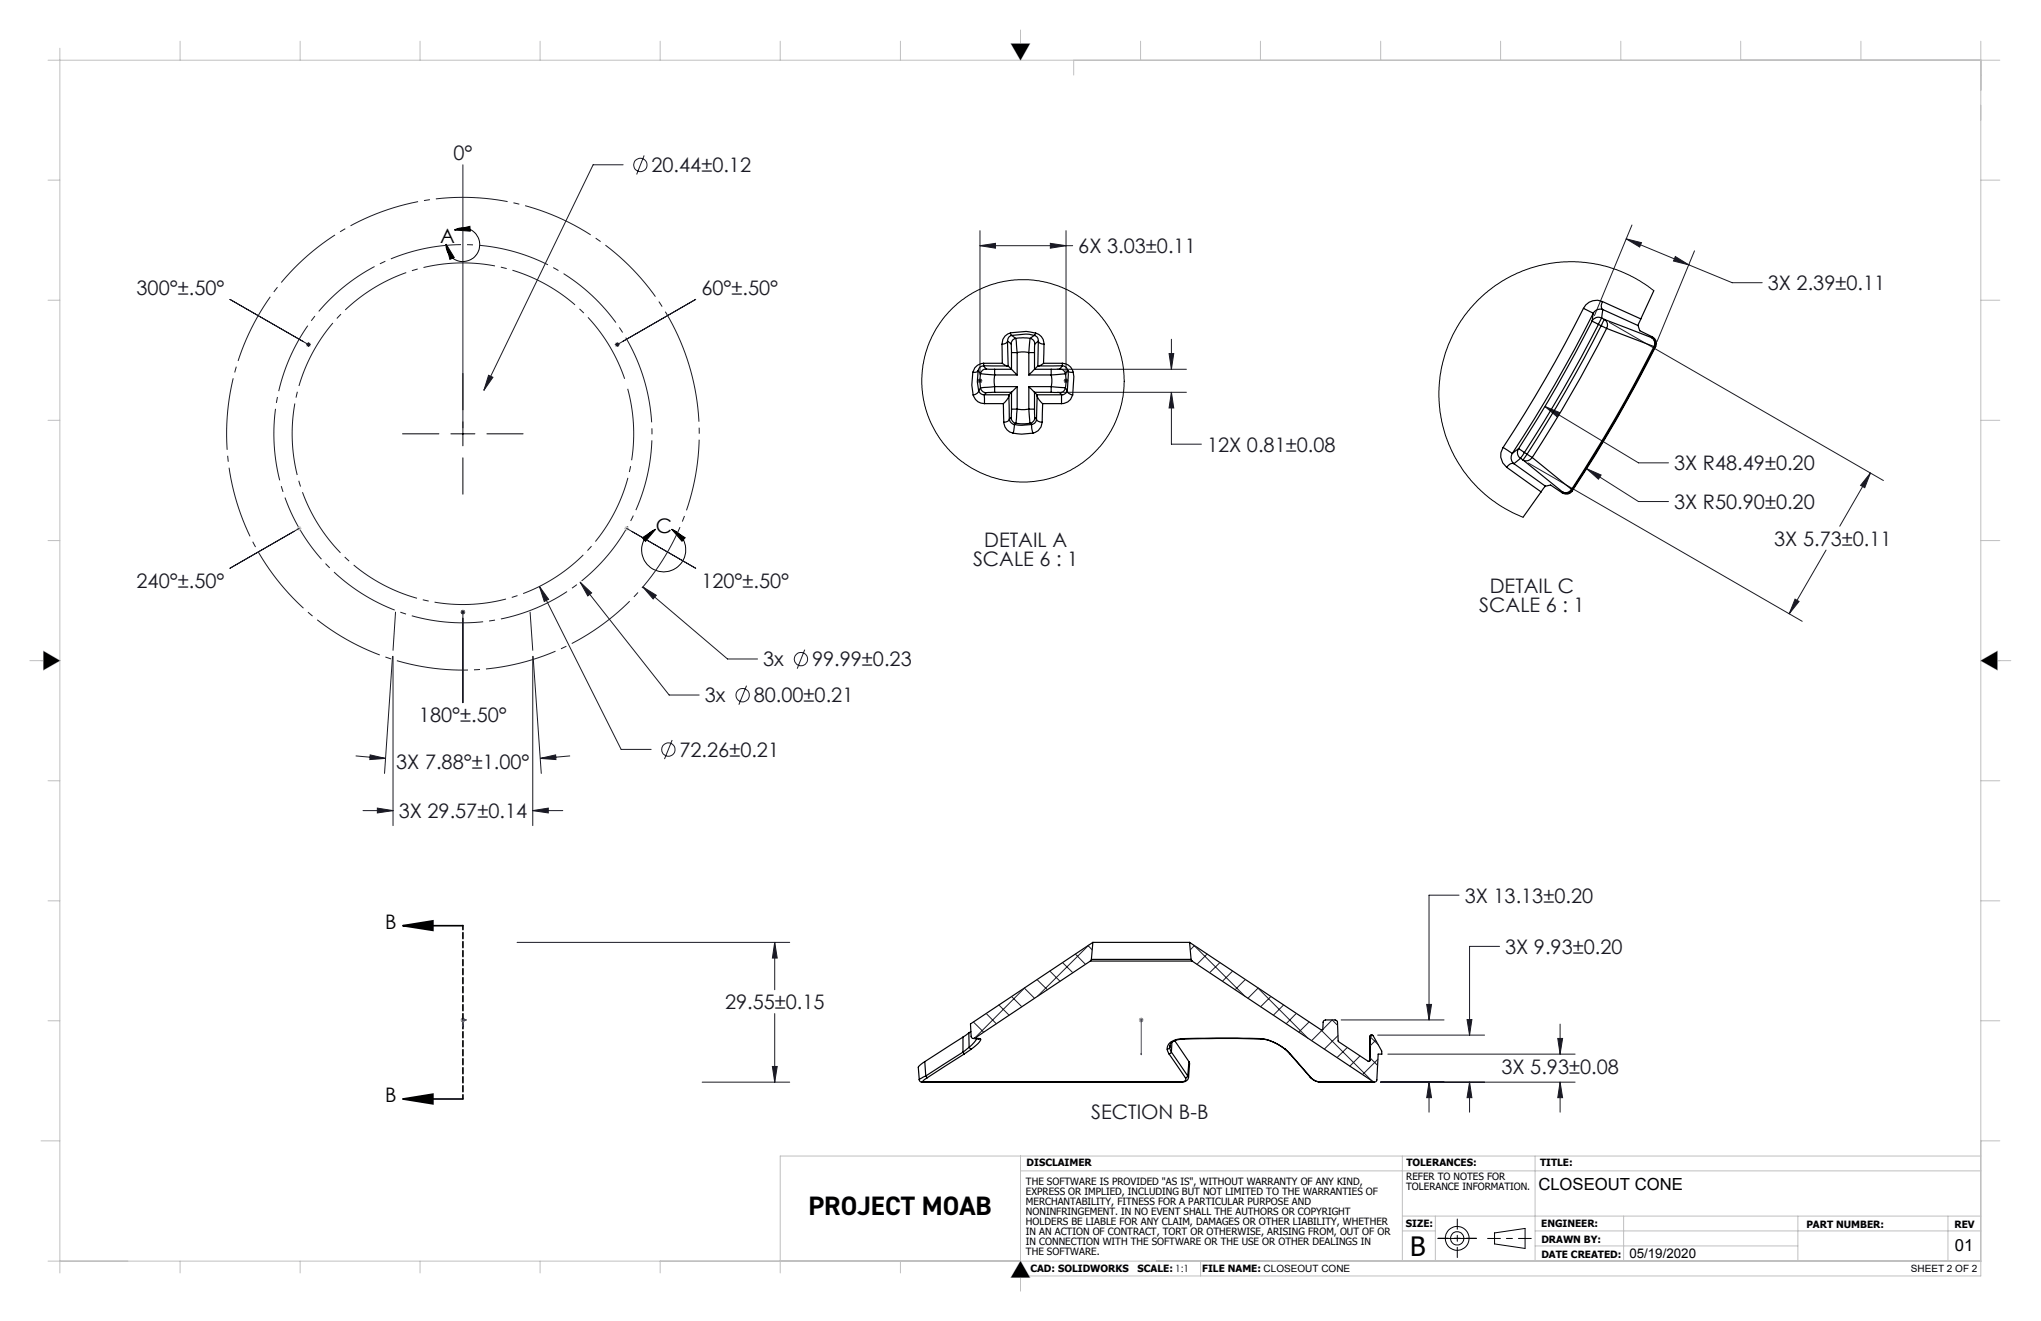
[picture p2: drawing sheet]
<svg xmlns="http://www.w3.org/2000/svg" width="432mm" height="279mm" viewBox="0 0 432 279" stroke-linecap="round" stroke-linejoin="round" font-family="sans-serif">
<g fill="none" stroke="#000" stroke-width=".21">
<path d="M94.4 51.6l1.7 2.9-.9 .4zM96.2 48.6a3.6 3.6 0 0 1 5.1 2 3.6 3.6 0 0 1-2.8 4.7 3.6 3.6 0 0 1-4.1-3.7M96.2 48.6l3.2-.7 .1 1zM97.9 79v7.7M85.2 91.8h7.7M95.4 91.8h5.1M97.9 89.2v5.1M97.9 96.8v7.7M103 91.8h7.7M135.9 113.7l2.8-1.8-2.1 2.6zM138.7 111.9a4.7 4.7 0 0 0-2 7.2 4.7 4.7 0 0 0 7.4 0 4.7 4.7 0 0 0-2-7.2M142.1 111.9l2.9 1.8-.7 .8z"/>
<path d="M304.2 261.9h8.1M316.2 260.8l6.5-1v4.3l-6.5-1z"/>
<circle cx="308.3" cy="261.9" r="2.52"/>
<circle cx="308.3" cy="261.9" r="1.41"/>
</g>
<path d="M308.3 266v-8.2M312.4 261.9h-8.2" fill="none" stroke="#000" stroke-width=".21" stroke-dasharray="15.2 1.3 1.3 1.3" stroke-dashoffset="13.1"/>
<path d="M314.7 261.9h9.3" fill="none" stroke="#000" stroke-width=".21" stroke-dasharray="15.2 1.3 1.3 1.3" stroke-dashoffset="12.5"/>
<g fill="none" stroke="#c0c0c0" stroke-width=".21">
<path d="M10.2 12.7h412.9M12.7 10.2v259M38.1 8.7v4M63.5 8.7v4M88.9 8.7v4M114.3 8.7v4M139.7 8.7v4M165.1 8.7v4M190.5 8.7v4M213.9 9.2h4l-2 3.5zM215.9 6.3v6.4M227.2 12.7v3.2"/>
<path d="M241.3 8.7v4M266.7 8.7v4M292.1 8.7v4M317.5 8.7v4M342.9 8.7v4M368.3 8.7v4M393.7 8.7v4M419.1 8.7v261.2h-203.2M10.2 38.1h2.5M419.1 38.1h4M10.2 63.5h2.5M419.1 63.5h4"/>
<path d="M10.2 88.9h2.5M419.1 88.9h4M10.2 114.3h2.5M62.8 111.8h1M62.9 111.4l.7 .7M63.3 111.3v1M63.6 111.4l-.7 .7M132 111.8h1.1M132.2 111.4l.7 .7M132.6 111.3v1M132.9 111.4l-.7 .7M419.1 114.3h4"/>
<path d="M6.3 139.7h6.4M9.2 137.7l3.5 2-3.5 2zM419.1 139.7h6.3M419.1 139.7l3.5-2v4zM10.2 165.1h2.5M419.1 165.1h4M10.2 190.5h2.5M419.1 190.5h4M10.2 215.9h2.5M419.1 215.9h4M8.7 241.3h4M215.9 247.7h203.2"/>
<path d="M215.9 244.5v28.6M296.7 244.5v22.2M296.7 257.2h122.4M303.7 257.2v9.5M324.8 244.5v22.2M343.5 257.2v9.5M380.4 257.2v9.5M412.1 257.2v9.5M419.1 244.5h-254v24.7M419.1 241.3h4M10.2 266.7h408.9M38.1 266.7v2.5"/>
<path d="M63.5 266.7v2.5M88.9 266.7v2.5M114.3 266.7v2.5M139.7 266.7v2.5M190.5 266.7v2.5M215.9 266.7l2 3.5h-4zM254 266.7v3.2M296.7 260.4h7M324.8 263.5h55.6M324.8 260.4h94.3"/>
</g>
<path d="M215.9 9.2v3.5l2-3.5zM213.9 9.2l2 3.5v-3.5zM9.2 137.7v2h3.5zM9.2 139.7v2l3.5-2zM419.1 139.7h3.5v-2zM419.1 139.7l3.5 2v-2zM215.9 266.7v3.5h2zM215.9 266.7l-2 3.5h2z" fill-rule="evenodd" fill="#000"/>
<g fill="none" stroke="#191924" stroke-width=".21">
<path d="M97.9 34.9v55.6M131.8 34.9h-6.3l-23.1 47.6M136.3 32.9l-1.6 4M207.3 48.8v30.5M207.3 52h19.6M207.3 52l3.3-.5v1zM222.2 51.5l3.3 .5-3.3 .5zM225.5 48.8v30.5M344 50.5l3.3 .8-.4 .9zM344 50.5l22.5 9.3h6.3M345.3 47.6l-8 19.1M354.4 54.3l2.9 1.7-3.3-.8z"/>
<path d="M358.5 53.1l-7.9 19.1M64.2 72.2l-15.6-8.9 16.7 9.6M64.8 72.9h1M64.9 72.5l.7 .7M65.3 72.4v1M65.6 72.5l-.7 .7M103.4 79.4l.9 .4-1.9 2.7zM130.1 72.9h1M130.2 72.5l.8 .7M130.6 72.4v1M131 72.5l-.8 .7M147.2 63.3l-16.6 9.6"/>
<path d="M223.7 78.1h27.3M247.3 74.8h1l-.5 3.3zM247.8 71.8v6.3M340.5 68.2l58 33.4M206.8 80.5h1M207 80.2l.7 .7M207.3 80v1M207.7 80.2l-.7 .7M223.7 83h27.3M225 80.5h1M225.2 80.2l.7 .7M225.5 80v1"/>
<path d="M225.9 80.2l-.7 .7M247.8 83l.5 3.3h-1zM247.8 83v10.9h6.4M323.3 97.9l58 33.5M326.8 86l3.1 1.2-.5 .9zM326.8 86l19.8 11.9h6.4M335.7 99.1l3 1.4-.5 .9zM335.7 99.1l10.9 7h6.4M63.3 111.8l-14.7 8.4M132.6 111.8l14.6 8.4M386.3 116.3l-7.8 13.5M395.7 100l-1.2 3.2-.9-.5z"/>
<path d="M395.7 100l-6.5 11.3M83 138.8l-1.6 24.8M83.1 138.8v35.8M83.7 129.5l-.6 8M97.4 129.5h1M97.6 129.1l.7 .7M97.9 129v19.6M98.3 129.1l-.7 .7M112.1 129.5l.6 8M112.7 138.8v35.8M112.8 138.8l1.7 24.8M114.1 124l2 2.8-1 .4z"/>
<path d="M114.1 124l17.3 34.5h6.4M122.7 123.1l18.9 23.9h6.3M122.7 123.1l2.5 2.3-.8 .6zM136 124.1l17.9 15.3h6.4M136 124.1l2.9 1.8-.7 .8zM170.3 137.4l-1.6 4M379.8 126.7l.8 .5-2.1 2.6zM75.2 159.9l6.4 .5M78.3 159.7l3.3 .7-3.4 .3zM120.6 159.9l-6.3 .5M142.2 156.5l-1.6 4M157.9 145l-1.6 4"/>
<path d="M76.8 171.4h6.3M79.8 170.9l3.3 .5-3.3 .5zM112.7 171.4l3.3-.5v1zM112.7 171.4h6.4M114.3 160.4l3.2-.7 .1 1zM109.4 199.3h57.7M163.9 199.3l.5 3.3h-1zM163.9 199.3v10M308.7 189.3h-6.4v26.4M163.9 214.4v14.5M283.7 215.7h21.8M291.5 218.9h22.6"/>
<path d="M301.8 212.4h1.1l-.6 3.3zM310.4 215.7h1l-.5 3.2zM317.3 200.2h-6.4v18.7M329.6 219.6h1l-.5 3.4zM330.1 216.6v6.4M148.6 228.9h18.5M163.4 225.6h1l-.5 3.3zM292.1 228.9h41.1M293.6 223h39.6M302.3 228.9l.6 3.3h-1.1zM302.3 228.9v6.3M310.9 228.9l.5 3.3h-1z"/>
<path d="M310.9 228.9v6.3M330.1 228.9l.5 3.3h-1zM330.1 228.9v6.3"/>
<circle cx="135.5" cy="34.9" r="1.4"/>
<circle cx="169.4" cy="139.4" r="1.41"/>
<circle cx="141.4" cy="158.5" r="1.4"/>
<circle cx="157.1" cy="147" r="1.42"/>
</g>
<path d="M85.2 195.8h12.7M85.2 195.8l6.4-1v2zM85.2 232.4h12.7M85.2 232.4l6.4-1v2.1z" fill="none" stroke="#000" stroke-width=".35"/>
<path d="M136.2 80a40 40 0 0 0-67-16.1 40 40 0 0 0 18.4 66.5 40 40 0 0 0 49.2-48.3l-.6-2.1" fill="none" stroke="#191924" stroke-width=".21" stroke-dasharray="15.2 1.3 1.3 1.3" stroke-dashoffset="5.8" stroke-linecap="butt"/>
<path d="M132.5 81.2a36.1 36.1 0 0 0-60.6-14.6 36.1 36.1 0 0 0 16.7 60 36.1 36.1 0 0 0 44.4-43.6l-.5-1.8" fill="none" stroke="#191924" stroke-width=".21" stroke-dasharray="15.2 1.3 1.3 1.3" stroke-dashoffset="-1.1" stroke-linecap="butt"/>
<path d="M145.8 77.1a50 50 0 0 0-83.8-20.1 50 50 0 0 0 23 83 50 50 0 0 0 61.5-60.4l-.7-2.5" fill="none" stroke="#191924" stroke-width=".21" stroke-dasharray="15.2 1.3 1.3 1.3" stroke-dashoffset="3" stroke-linecap="butt"/>
<path d="M97.8 216.9h.2l-.1 .3zM98.3 215.7h.4l-.4 .1zM98.7 215.7h-.8v1.5M241.4 215.7v7.4M241.4 215.7v.1zM241.4 215.7h.1M241.4 223.1v-.4v.4" fill="none" stroke="#00f" stroke-width=".21"/>
<path d="M97.4 215.7h1M97.6 215.4l.7 .7M97.9 215.2v1.1M98.3 215.4l-.7 .7M240.9 215.7h1M241.1 215.4l.7 .7M241.4 215.2v1.1M241.8 215.4l-.7 .7" fill="none" stroke="#808080" stroke-width=".21"/>
<path d="M97.9 195.8v36.6" fill="none" stroke="#000" stroke-width=".35" stroke-dasharray="1.3 .6" stroke-dashoffset=".4"/>
<g fill="#000">
<path d="M94.4 51.6l1.7 2.9-.9 .4zM96.2 48.6l3.2-.7 .1 1zM135.9 113.7l2.8-1.8-2.1 2.6zM142.1 111.9l2.9 1.8-.7 .8z"/>
<path d="M85.2 195.8l6.4-1v2zM85.2 232.4l6.4-1v2.1z"/>
</g>
<path d="M122.7 123.1l1.7 2.9 .8-.6zM136 124.1l2.2 2.6 .7-.8zM78.3 159.7l3.3 .7-3.4 .3zM114.3 160.4l3.2-.7 .1 1zM114.1 124l1 3.2 1-.4zM207.3 52l3.3-.5v1zM222.2 51.5l3.3 .5-3.3 .5z" fill="#191924"/>
<path d="M98.3 215.7v.1l.4-.1zM97.8 216.9l.1 .3 .1-.3zM241.4 215.7v.1zM241.4 222.7v.4z" fill="#00f"/>
<path d="M79.8 170.9l3.3 .5-3.3 .5zM112.7 171.4l3.3-.5v1zM103.4 79.4l-1 3.1 1.9-2.7zM163.9 199.3l.5 3.3h-1zM163.4 225.6h1l-.5 3.3zM247.3 74.8h1l-.5 3.3zM247.8 83l.5 3.3h-1zM301.8 212.4h1.1l-.6 3.3zM302.3 228.9l.6 3.3h-1.1zM310.9 228.9l.5 3.3h-1zM310.4 215.7h1l-.5 3.2zM330.1 228.9l.5 3.3h-1zM329.6 219.6h1l-.5 3.4zM335.7 99.1l2.5 2.3 .5-.9zM326.8 86l2.6 2.1 .5-.9zM344 50.5l3.3 .8-.4 .9zM354.4 54.3l2.9 1.7-3.3-.8zM395.7 100l-1.2 3.2-.9-.5zM379.8 126.7l.8 .5-2.1 2.6z" fill="#191924"/>
<g fill="none" stroke="#000" stroke-width=".21">
<path d="M349.9 61.5l-2.1-1.5-2.9-1.7-2.9-1.3-2.5-.7-2.2-.5-4.2-.4h-2.8l-3.3 .5-3.3 .8-2.7 1-2.3 1.2-2.4 1.5-2 1.6-2.4 2.3-2.1 2.4-1.6 2.7-1.2 2.2-1.2 2.9-.8 3-.5 3.4-.1 3.1 .2 2.8 .4 2.3 .8 3 1.4 3.4 1.4 2.5 2.1 3 1.9 2.1 2.7 2.4 2.1 1.5 2.5 1.4 2.3 1"/>
<circle cx="216.4" cy="80.5" r="21.4"/>
</g>
<g fill="none" stroke="#000" stroke-width=".25">
<path d="M205.8 78.7l-.2 2.8 .3 2M206.9 78.4l.5 .7M206.9 78.4l-.1 2.4 .2 1.8M206.9 78.4a.94 .94 0 0 1-1.1 .3M207.4 79.1l3 .2M207.4 79.1l-.1 1.1 .1 1.9M208.1 77.4l.5 .6M208.1 77.4h4.9M208.1 77.4h-.3a1.07 1.07 0 0 0-.9 1M208.1 76.8h4M208.1 76.8a2.4 2.4 0 0 0-2.3 1.9M208.1 76.8v.6"/>
<path d="M208.6 78a1.22 1.22 0 0 0-1.2 1.1M208.6 78l1.8 .1M210.4 79.3l-.1 .9 .1 1.6M210.4 78.1v1.2M210.4 78.1h3.6M210.4 79.3h4.8M212 72.8l.1 4M212.1 76.8l.9 .6M213 77.4h.3M213.1 72.1l.2 5.3M213.1 72.1l.8 .6M213.1 72.1a1.1 1.1 0 0 1-1.1 .7"/>
<path d="M213.3 77.4l.7 .7M213.7 70.4a9.8 9.8 0 0 1 5.4 0M213.7 70.4a2.27 2.27 0 0 0-1.7 2.4M213.7 70.4l.3 .5M213.9 72.7l.1 1.9M214 74.6h1.2M214 78.1l1.2 1.2M214 74.6v3.5M214 70.9a1.14 1.14 0 0 0-.9 1.2M214 70.9l.9 .7M214 70.9l3-.2 1.8 .2M214.9 71.6l.3 3"/>
<path d="M214.9 71.6l1.5-.2 1.5 .2M214.9 71.6a1.16 1.16 0 0 0-1 1.1M215.2 74.6l.9-.2 1.6 .2M215.2 74.6v4.7M217.7 74.6h1.2M217.7 79.3h4.7M217.7 74.6v4.7M217.9 71.6l-.2 3M217.9 71.6a1.15 1.15 0 0 1 1 1.1M218.8 70.9l-.9 .7M218.8 70.9l.3 .1a1.05 1.05 0 0 1 .6 1.1M218.9 78.1l-1.2 1.2"/>
<path d="M218.9 78.1h3.5M218.9 74.6v3.5M218.9 72.7v1.9M219.1 70.4a2.34 2.34 0 0 1 1.8 2.4M219.1 70.4l-.3 .5M219.6 77.4l-.7 .7M219.6 77.4h.2M219.7 72.1l-.8 .6M219.7 72.1l-.1 5.3M219.7 72.1a1.11 1.11 0 0 0 1.2 .7M220.8 76.8h4M220.8 76.8l-1 .6"/>
<path d="M220.9 72.8l-.1 4M222.4 79.3l.1 .9-.1 1.6M222.4 78.1v1.2M224.2 78l-1.8 .1M224.2 78a1.15 1.15 0 0 1 1.2 1.1M224.8 76.8a2.37 2.37 0 0 1 2.2 1.9M224.8 77.4l-.6 .6M224.8 77.4h-5M224.8 77.4h.3a1.11 1.11 0 0 1 .8 1M224.8 76.8v.6M225.4 79.1l-3 .2M225.4 79.1l.1 1.1-.1 1.9"/>
<path d="M225.9 78.4l-.5 .7M225.9 78.4l.1 .8-.2 3.4M225.9 78.4a.96 .96 0 0 0 1.1 .3M227 78.7l.2 1-.3 3.8M335 65.2a294.8 294.8 0 0 1-17 29.5M335 65.2l2.1 1.1M336.8 67.9l1.4 .7M336.8 67.9a290.5 290.5 0 0 1-15.5 27M337.1 66.3l-.3 1.6M337.1 66.3a294.4 294.4 0 0 1-17.2 29.6M338.2 68.6a297.8 297.8 0 0 1-15.7 27.1M338.2 68.6l.5 .3"/>
<path d="M338.7 68.9l1.2 .6M338.7 68.9a299 299 0 0 1-15.6 27.2M338.8 67.2a1.51 1.51 0 0 0-2 .7M338.8 67.2l-.6 1.4M338.8 67.2l.6 .4M339 63.8l8.1 3.7M339 63.8a3.1 3.1 0 0 0-4 1.4M339 63.8a1.35 1.35 0 0 0 .1 1.7M339.1 65.5a1.65 1.65 0 0 0-2 .8M339.1 65.5l7.5 3.4M339.1 65.5l-.3 1.7M339.4 67.6l-.7 1.3"/>
<path d="M339.4 67.6a1.38 1.38 0 0 1 .5 1.9M339.4 67.6l10 3.8M339.9 69.5a302 302 0 0 1-15.7 27.3M339.9 69.5l10 3.8M346.6 68.9l.3 1.1 2.7 1.3M347.1 67.5l-.5 1.4M349.4 71.4a1.43 1.43 0 0 1 .5 1.9M349.4 71.4a1.43 1.43 0 0 1 .7 2M349.6 71.3a1.46 1.46 0 0 1 .7 2M349.6 71.3l-.2 .1M349.9 61.5l-2.8 6M349.9 73.3a310.3 310.3 0 0 1-17.4 30.2"/>
<path d="M349.9 73.3l.2 .1M350.1 73.4a292.1 292.1 0 0 1-17.5 30.2M350.3 73.3l-.2 .1M350.3 73.3a293.6 293.6 0 0 1-17.7 30.5M205.9 83.5a2.47 2.47 0 0 0 2.4 1.9M207 82.6l.6 .7 .6 .2M207 82.6a1.2 1.2 0 0 1-1.1 .9M207.4 82.1a1.23 1.23 0 0 0 1.2 .9M207.4 82.1l-.4 .5M208.2 83.5h5.3M208.2 83.5l.1 1.9M208.3 85.4h4"/>
<path d="M208.6 83l-.4 .5M210.4 81.8l-3 .3M210.4 83h-1.8M210.4 81.8v1.2M210.4 81.8h4.8M210.4 83h3.6M212.3 85.4l.1 3.9M212.4 89.3a2.41 2.41 0 0 0 1.9 2.3M213.4 83.7l.1 5M213.4 83.7l-.4 .9-.7 .8M213.5 83.5l-.1 .2M213.5 88.7a1.35 1.35 0 0 0 1.1 1.1"/>
<path d="M213.5 88.7a1.1 1.1 0 0 1-1.1 .6M213.9 88.3a1.23 1.23 0 0 0 1 1.2M213.9 88.3l-.4 .4M214 86.5l-.1 1.8M214 86.5h1.2M214 83v3.5M214 83l-.5 .5M214.3 91.6l1.8 .2 2.4-.2M214.6 89.8l1.5 .2 2.2-.2M214.6 89.8l-.3 1.8M214.9 89.5l1.1 .1 1.9-.1M214.9 89.5l-.3 .3"/>
<path d="M215.2 86.5l-.3 3M215.2 86.5l.9 .1 1.6-.1M215.2 81.8l-1.2 1.2M215.2 81.8v4.7M217.7 86.5l.2 3M217.7 86.5h1.2M217.7 81.8l1.2 1.2M217.7 81.8v4.7M217.7 81.8h4.7M217.9 89.5l.4 .3M218.3 89.8v.7l.2 1.1M218.9 86.5v1.8"/>
<path d="M218.9 83v3.5M218.9 83h3.5M218.9 83l.5 .5M218.9 88.3a1.22 1.22 0 0 1-1 1.2M218.9 88.3l.4 .4M219.3 88.7a1.15 1.15 0 0 1-1 1.1M219.3 88.7a1.19 1.19 0 0 0 1.2 .6M219.4 83.5h5.2M219.4 83.5v.2M219.4 83.7l-.1 5M219.4 83.7l.5 .9 .7 .8M220.5 89.3a2.39 2.39 0 0 1-2 2.3"/>
<path d="M220.6 85.4l-.1 3.9M220.6 85.4h4M222.4 81.8l3 .3M222.4 83h1.8M222.4 81.8v1.2M224.2 83l.4 .5M224.6 83.5v1.9M225.4 82.1a1.16 1.16 0 0 1-1.2 .9M225.4 82.1l.4 .5M225.8 82.6l-.6 .7-.6 .2M225.8 82.6a1.11 1.11 0 0 0 1.1 .9M226.9 83.5a2.36 2.36 0 0 1-2.3 1.9"/>
<path d="M318 94.7a3 3 0 0 0 .8 4.1M318 94.7l1.9 1.2M318.8 98.8l7.2 5.2M319.9 95.9v.1a1.67 1.67 0 0 0 .4 2.1M320.3 98.1l6.7 4.7M320.3 98.1a1.3 1.3 0 0 0-1.5 .7M321.3 94.9a1.49 1.49 0 0 0 .4 2M321.3 94.9l1.2 .8M321.3 94.9l-1.4 1M321.7 96.9l.5 .4M321.7 96.9l-1.4 1.2M322.2 97.3l8.4 6.7"/>
<path d="M322.5 95.7l-.8 1.2M322.5 95.7l.6 .4M323.1 96.1l-.9 1.2M323.1 96.1l1.1 .7M324.2 96.8a1.45 1.45 0 0 1-2 .5M324.2 96.8l8.3 6.7M326 104l-3.8 5.4M327 102.8l-1 1.2M327 102.8l1-.2 2.6 1.7M330.6 104v.3M332.5 103.5a1.45 1.45 0 0 1-1.9 .5M332.5 103.5l.1 .1"/>
<path d="M332.6 103.6a1.52 1.52 0 0 1-2 .4M332.6 103.6v.2M332.6 103.8v.1a1.5 1.5 0 0 1-2 .4M231.2 199.3h20.5M231.2 199.3l-25.9 17.3 .2 2.7 .3 .3h.4M231.2 199.3l-.3 3.6M251.7 199.3l27.9 18.6 .3-.1v-1.7l.2-.2 .3-.2h2.1l.3 .2 .2 .3 .1 4 6.4 4.3 .3-.1v-.1M251.7 199.3l.3 3.6M203.7 219.4l-8 5.1M203.7 219.4v3.1M205 218.5l-1.3 .9M205 218.5v3"/>
<path d="M205.4 218.2l-.4 .3M205.9 219.6l1.1 .2 .3-.1M206.2 219.6l1.1 .1M206.7 219.7l-1.7 1.8M207.3 219.7l.2 .2-.3 .5-1.7 1.5M230.7 203.3h21.5M230.7 203.3l-24.5 16.3M230.9 202.9l-.2 .4M230.9 202.9h21.1M250.2 219.7l6-.1 10.6 .1M250.2 219.7a3.2 3.2 0 0 0-3.3 1.8v.4M250.2 219.7l.1 .1"/>
<path d="M250.3 219.8l7.1-.2 9.5 .2M250.3 219.8a2.6 2.6 0 0 0-2.8 1.5v.2M250.3 219.8h.1M252 202.9l.2 .4M252.2 203.3l38.3 25.5M266.8 219.7l.1 .1a9.1 9.1 0 0 1 4.9 2.1M266.8 219.7a10.2 10.2 0 0 1 5.1 2.2M289.9 219.2l-.1 5.1M289.9 219.2h.1M290.2 218.9l-.3 .3M290.2 218.9l.3 .1 1.8 3.3v.7h-.7l-.3 5.4a.48 .48 0 0 1-.3 .4 .48 .48 0 0 1-.5 0M194.5 228.4l.2 .4 .3 .1"/>
<path d="M195 228.9h55.1M195.3 228.8h54.7M195.3 228.8l-.3 .1M195.7 224.5l-1.4 1.2 .2 2.7 1.4-.8M195.7 224.5l.2 3.1M195.9 227.6l.2 .4M196.1 228l-.7 .5-.1 .3M203.7 222.5l.3 .4M203.7 222.5l-7.8 5.1M204 222.9l-7.9 5.1M205 221.5l.5 .4M205 221.5l-1.3 1"/>
<path d="M205.5 221.9l-1.5 1M246.9 221.9l.4 1M247.3 222.9l3.5 5.1M247.5 221.5l-.2 .3-.4 .1M247.5 221.5l.3 1M247.5 221.1v.4M247.8 222.5l-.5 .4M247.8 222.5l3.5 5.1M247.9 220.5l-.1 2M248.5 220.1l3 4.4M250 228.8l.1 .1M250.8 228a.6 .6 0 0 1-.1 .6 .6 .6 0 0 1-.7 .2"/>
<path d="M251.3 227.6l-.5 .4M251.3 227.6l.1 .3M251.4 227.9a1.26 1.26 0 0 1-1.3 1M251.5 224.5l.2 .5-.2 2.9M251.5 224.5l-.2 3.1M271.8 221.9l1 .9M271.8 221.9h.1M271.9 221.9l1.1 1M272.8 222.8l4.4 5.1M272.8 222.8l.2 .1M273 222.9l4.4 5.1M277.2 227.9a3.1 3.1 0 0 0 2 1"/>
<path d="M277.2 227.9l.2 .1M277.4 228l.9 .6 .7 .2M279 228.8h11.5M279 228.8l.2 .1M279.2 228.9h11.6M289.6 224.5h.1M289.8 224.3h.1M289.8 224.3l-.2 .2"/>
</g>
<g fill="none" stroke="#191924" stroke-width=".21">
<path d="M230.2 200l.9 .9M230.3 199.9l-10.8 10.8M252.6 199.9l10.7 10.8M252.7 200l-.9 .9M205.9 216.1l2.2 2.2M208.6 214.3l2.2 2.2M211.3 212.5l2.2 2.2M214 210.8l2.2 2.1M216.7 209l2.2 2.1M216.9 208.8l-10.7 10.8M219.4 207.2l2.2 2.1M222.1 205.4l2.2 2.1"/>
<path d="M224.8 203.6l2.2 2.1M227.5 201.8l2.2 2.2M255.4 201.8l-2.2 2.2M258.1 203.6l-2.2 2.1M260.8 205.4l-2.2 2.1M263.5 207.2l-2.2 2.1M266 208.8l10.8 10.8M266.2 209l-2.2 2.1M268.9 210.8l-2.2 2.1M271.6 212.5l-2.2 2.2M274.2 214.3l-2.1 2.2M277 216.1l-2.2 2.2"/>
<path d="M279.4 217.8l10.8 10.8M279.7 217.9l-2.2 2.2M283 216.9l-1.2-1.2-1.9 2M283.1 219l-2.9 2.9M289.9 219.3l1.7 1.7M285 221.5l-2.1 2.2M287.7 223.3l-2.1 2.2M289.8 223.7l1.7 1.7M291 220l-1.1 1.2M291.5 224l-3.2 3.3"/>
</g>
<g font-size="5.6">
<text x="171.1" y="257">PROJECT MOAB</text>
<text x="298.3" y="265.6">B</text>
</g>
<g font-size="4.2" fill="#191924">
<text x="95.9" y="33.9">0°</text>
<text x="137.8" y="36.4">20.44±0.12</text>
<text x="228.1" y="53.6">6X 3.03±0.11</text>
<text x="28.9" y="62.4">300°±.50°</text>
<text x="148.4" y="62.4">60°±.50°</text>
<text x="374" y="61.4">3X 2.39±0.11</text>
<text x="255.4" y="95.5">12X 0.81±0.08</text>
<text x="354.2" y="99.5">3X R48.49±0.20</text>
<text x="354.2" y="107.7">3X R50.90±0.20</text>
<text x="205.9" y="119.8">SCALE 6 : 1</text>
<text x="208.2" y="115.6">DETAIL A</text>
<text x="375.4" y="115.4">3X 5.73±0.11</text>
<text x="28.9" y="124.3">240°±.50°</text>
<text x="148.4" y="124.3">120°±.50°</text>
<text x="315.2" y="125.4">DETAIL C</text>
<text x="313" y="129.5">SCALE 6 : 1</text>
<text x="161.5" y="140.9">3x</text>
<text x="171.8" y="140.9">99.99±0.23</text>
<text x="149.1" y="148.6">3x</text>
<text x="159.5" y="148.6">80.00±0.21</text>
<text x="88.6" y="152.7">180°±.50°</text>
<text x="143.8" y="160.1">72.26±0.21</text>
<text x="83.8" y="162.6">3X 7.88°±1.00°</text>
<text x="84.3" y="173">3X 29.57±0.14</text>
<text x="309.9" y="190.9">3X 13.13±0.20</text>
<text x="318.4" y="201.8">3X 9.93±0.20</text>
<text x="153.4" y="213.4">29.55±0.15</text>
<text x="317.7" y="227.1">3X 5.93±0.08</text>
<text x="230.9" y="236.7">SECTION B-B</text>
</g>
<g font-size="4.2">
<text x="93.1" y="51.5">A</text>
<text x="138.7" y="112.8">C</text>
<text x="81.5" y="196.5">B</text>
<text x="81.5" y="233.1">B</text>
</g>
<g font-size="3.5">
<text x="325.5" y="251.7">CLOSEOUT CONE</text>
<text x="413.6" y="264.7">01</text>
</g>
<text font-size="2.8" x="344.7" y="266">05/19/2020</text>
<g font-size="2.1">
<text x="217.1" y="250.5">THE SOFTWARE IS PROVIDED &quot;AS IS&quot;, WITHOUT WARRANTY OF ANY KIND,</text>
<text x="217.2" y="246.7">DISCLAIMER</text>
<text x="297.5" y="249.6">REFER TO NOTES FOR</text>
<text x="297.5" y="251.7">TOLERANCE INFORMATION.</text>
<text x="297.5" y="246.7">TOLERANCES:</text>
<text x="325.8" y="246.7">TITLE:</text>
<text x="217.1" y="252.6">EXPRESS OR IMPLIED, INCLUDING BUT NOT LIMITED TO THE WARRANTIES OF</text>
<text x="217.1" y="254.8">MERCHANTABILITY, FITNESS FOR A PARTICULAR PURPOSE AND</text>
<text x="217.1" y="256.9">NONINFRINGEMENT. IN NO EVENT SHALL THE AUTHORS OR COPYRIGHT</text>
<text x="217.1" y="259">HOLDERS BE LIABLE FOR ANY CLAIM, DAMAGES OR OTHER LIABILITY, WHETHER</text>
<text x="217.1" y="261.1">IN AN ACTION OF CONTRACT, TORT OR OTHERWISE, ARISING FROM, OUT OF OR</text>
<text x="217.1" y="263.2">IN CONNECTION WITH THE SOFTWARE OR THE USE OR OTHER DEALINGS IN</text>
<text x="297.5" y="259.6">SIZE:</text>
<text x="326.1" y="259.6">ENGINEER:</text>
<text x="326.1" y="262.9">DRAWN BY:</text>
<text x="382.2" y="259.8">PART NUMBER:</text>
<text x="413.5" y="259.8">REV</text>
<text x="217.1" y="265.3">THE SOFTWARE.</text>
<text x="218" y="269">CAD: SOLIDWORKS</text>
<text x="240.7" y="269">SCALE: 1:1</text>
<text x="254.4" y="269">FILE NAME: CLOSEOUT CONE</text>
<text x="326.1" y="266.1">DATE CREATED:</text>
<text x="404.3" y="269">SHEET 2 OF 2</text>
</g>
</svg>
